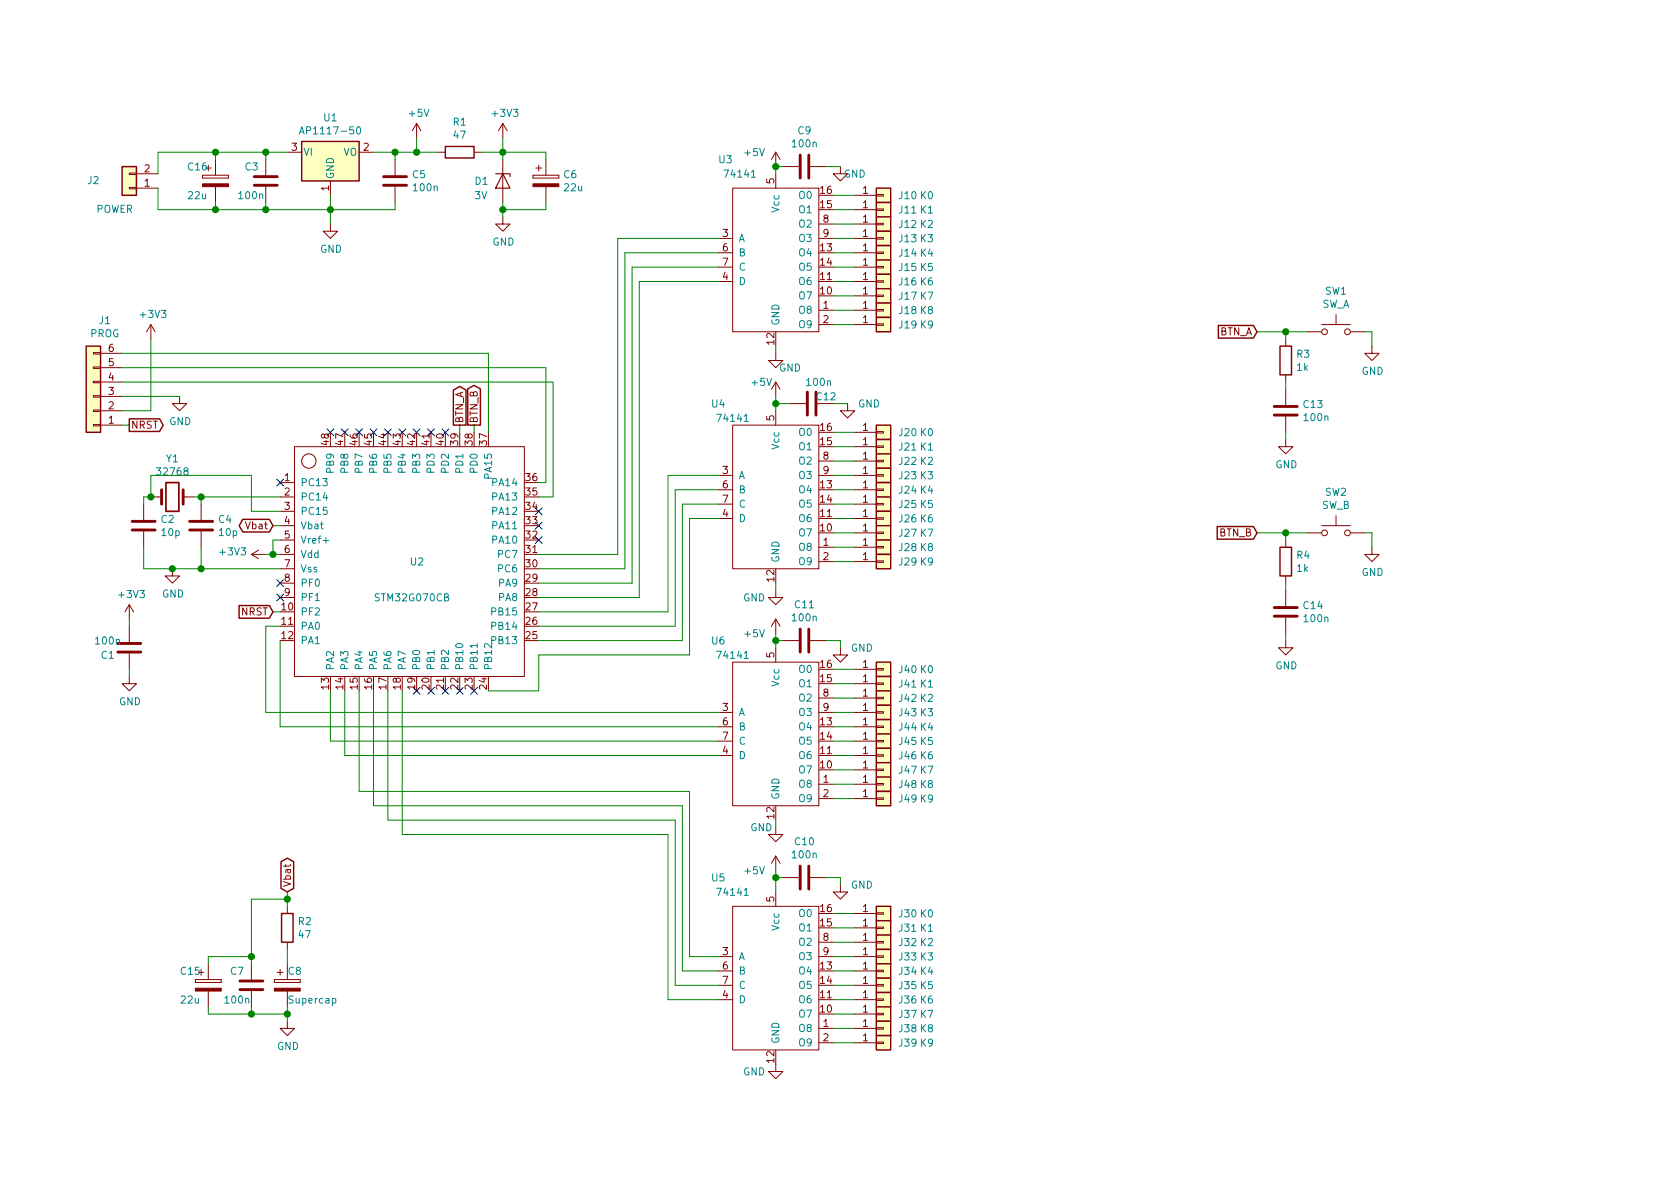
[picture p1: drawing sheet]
<svg xmlns="http://www.w3.org/2000/svg" width="297mm" height="210mm" viewBox="0 0 297 210" stroke-linecap="round" stroke-linejoin="round" font-family="sans-serif">
<g fill="none" stroke="#840000" stroke-width=".18">
<path d="M22.9 30.6h1.2v.3h-1.2zM22.9 33.1h1.2v.3h-1.2zM24.1 33.3h3.8M24.1 30.7h3.8M35.8 31v.5zM35.8 31.5h4.6zM35.8 31h4.6zM36.3 29.7h1M38.1 28.2v2.8M38.1 33v2.8M40.4 31v.5zM47 28.2v2.8"/>
<path d="M47 33v2.8M50.8 26.9h2.5M58.4 39.6v1.3h1.3l-1.3 1.3-1.3-1.3h1.3M58.4 32v2.5M63.5 26.9h2.5M69.8 28.2v2.8M69.8 33v2.8M73.7 21.8l-.8 1.3M73.7 21.8v2.6M73.7 21.8l.7 1.3M77.5 26.9h1.2M83.8 26.9h1.3"/>
<path d="M88.9 38.3v1.3h1.3l-1.3 1.3-1.3-1.3h1.3M88.9 21.8v2.6M88.9 28.2v7.6M88.9 21.8l-.8 1.3M88.9 21.8l.8 1.3M94.2 31v.5zM94.2 31.5h4.6zM94.2 31h4.6zM94.7 29.7h1.1M95.2 29.2v1M96.5 28.2v2.8M96.5 33v2.8"/>
<path d="M98.8 31v.5zM129.5 33.3h15.3v25.4h-15.3zM137.2 26.9v2.6M137.2 30.7v2.6M137.2 26.9l-.8 1.3M137.2 26.9l.7 1.3M138.4 29.5h2.8M143.3 29.5h2.7M144.8 39.6h2.5M148.6 29.5v1.2h1.3l-1.3 1.3-1.3-1.3h1.3M151.1 39.6h3.8M151.1 34.5h3.8"/>
<path d="M151.1 37.1h3.8M154.9 34.4h1.3v.3h-1.3zM154.9 37h1.3v.2h-1.3zM154.9 39.5h1.3v.2h-1.3zM26.7 57.4l-.8 1.3M26.7 57.4v2.5M26.7 57.4l.7 1.3M127 42.2h2.5M127 49.8h2.5M127 44.7h2.5M127 47.2h2.5M144.8 54.9h2.5"/>
<path d="M144.8 57.4h2.5M144.8 42.2h2.5M151.1 54.9h3.8M151.1 57.4h3.8M151.1 42.2h3.8M151.1 49.8h3.8M151.1 44.7h3.8M151.1 47.2h3.8M151.1 52.3h3.8M154.9 42h1.3v.3h-1.3zM154.9 44.6h1.3v.2h-1.3zM154.9 47.1h1.3v.3h-1.3z"/>
<path d="M154.9 49.7h1.3v.2h-1.3zM154.9 52.2h1.3v.2h-1.3zM154.9 54.7h1.3v.3h-1.3zM154.9 57.3h1.3v.2h-1.3zM227.3 59.9v1.3M231.1 58.7h2.6M233.7 57.4h5.1M236.2 55.6v1.8M238.8 58.7h2.5M16.5 62.4h1.3v.2h-1.3zM16.5 64.9h1.3v.2h-1.3zM16.5 67.4h1.3v.3h-1.3z"/>
<path d="M16.5 70h1.3v.2h-1.3zM16.5 72.5h1.3v.3h-1.3zM16.5 75.1h1.3v.2h-1.3zM17.8 75.2h3.8M17.8 72.6h3.8M17.8 70.1h3.8M17.8 67.6h3.8M17.8 65h3.8M17.8 62.5h3.8M31.7 70.1v1.3h1.3l-1.3 1.2-1.2-1.2h1.2M52.1 79h40.6v40.6h-40.6zM129.5 75.2h15.3v25.4h-15.3z"/>
<path d="M137.2 62.5v1.2h1.2l-1.2 1.3-1.3-1.3h1.3M137.2 67.6v2.5M137.2 72.6v2.6M137.2 67.6l-.8 1.2M137.2 67.6l.7 1.2M139.7 71.4h2.8M149.9 71.4v1.2h1.2l-1.2 1.3-1.3-1.3h1.3M151.1 76.4h3.8M151.1 79h3.8M154.9 76.3h1.3v.3h-1.3zM154.9 78.9h1.3v.2h-1.3zM227.3 77.7v1.3h1.3l-1.3 1.3-1.2-1.3h1.2"/>
<path d="M227.3 66.3v1.3M227.3 68.8v2.8M227.3 73.7v2.7M242.6 61.2v1.3h1.2l-1.2 1.2-1.3-1.2h1.3M25.4 89.1v2.8M25.4 94v2.8M26.7 87.9h1.9M32.4 87.9h1.9M35.6 89.1v2.8M35.6 94v2.8M44.4 98h2.6M44.4 98l1.3 .8"/>
<path d="M45.7 97.3l-1.3 .7M49.5 85.3h2.6M49.5 87.9h2.6M49.5 90.4h2.6M49.5 93h2.6M49.5 95.5h2.6M49.5 98h2.6M127 84.1h2.5M127 91.7h2.5M127 86.6h2.5M127 89.1h2.5M144.8 96.8h2.5"/>
<path d="M144.8 99.3h2.5M144.8 84.1h2.5M144.8 81.5h2.5M151.1 96.8h3.8M151.1 99.3h3.8M151.1 84.1h3.8M151.1 91.7h3.8M151.1 86.6h3.8M151.1 89.1h3.8M151.1 81.5h3.8M151.1 94.2h3.8M154.9 81.4h1.3v.3h-1.3z"/>
<path d="M154.9 83.9h1.3v.3h-1.3zM154.9 86.5h1.3v.2h-1.3zM154.9 89h1.3v.3h-1.3zM154.9 91.6h1.3v.2h-1.3zM154.9 94.1h1.3v.3h-1.3zM154.9 96.6h1.3v.3h-1.3zM154.9 99.2h1.3v.2h-1.3zM227.3 95.5v1.3M231.1 94.2h2.6M233.7 93h5.1M236.2 91.2v1.8M238.8 94.2h2.5"/>
<path d="M242.6 96.8v1.2h1.2l-1.2 1.3-1.3-1.3h1.3M22.9 119.6v1.3h1.2l-1.2 1.3-1.3-1.3h1.3M22.9 106.9v2.6M22.9 110.7v2.8M22.9 115.6v2.8M22.9 106.9l-.8 1.3M22.9 106.9l.7 1.3M30.5 100.6v1.2h1.2l-1.2 1.3-1.3-1.3h1.3M49.5 100.6h2.6M49.5 103.1h2.6M49.5 105.7h2.6M129.5 117.1h15.3v25.4h-15.3z"/>
<path d="M137.2 104.4v1.3h1.2l-1.2 1.2-1.3-1.2h1.3M137.2 109.5v2.5M137.2 114.5v2.6M137.2 109.5l-.8 1.2M137.2 109.5l.7 1.2M138.4 113.3h2.8M143.3 113.3h2.7M148.6 114.5v1.3h1.3l-1.3 1.3-1.3-1.3h1.3M151.1 118.4h3.8M154.9 118.2h1.3v.3h-1.3zM227.3 113.3v1.2h1.3l-1.3 1.3-1.2-1.3h1.2M227.3 101.8v1.3"/>
<path d="M227.3 104.4v2.8M227.3 109.2v2.8M127 126h2.5M127 133.6h2.5M127 128.5h2.5M127 131.1h2.5M144.8 138.7h2.5M144.8 126h2.5M144.8 123.4h2.5M151.1 138.7h3.8M151.1 126h3.8M151.1 133.6h3.8"/>
<path d="M151.1 128.5h3.8M151.1 131.1h3.8M151.1 123.4h3.8M151.1 120.9h3.8M151.1 136.1h3.8M154.9 120.8h1.3v.2h-1.3zM154.9 123.3h1.3v.3h-1.3zM154.9 125.9h1.3v.2h-1.3zM154.9 128.4h1.3v.2h-1.3zM154.9 130.9h1.3v.3h-1.3zM154.9 133.5h1.3v.2h-1.3zM154.9 136h1.3v.3h-1.3z"/>
<path d="M154.9 138.6h1.3v.2h-1.3zM137.2 146.3v1.3h1.2l-1.2 1.2-1.3-1.2h1.3M137.2 151.4v2.5M137.2 157.7v2.6M137.2 151.4l-.8 1.2M137.2 151.4l.7 1.2M138.4 155.2h2.8M143.3 155.2h2.7M144.8 141.2h2.5M148.6 156.5v1.2h1.3l-1.3 1.3-1.3-1.3h1.3M151.1 141.2h3.8M154.9 141.1h1.3v.2h-1.3z"/>
<path d="M34.5 173.2v.5zM34.5 173.7h4.6zM34.5 173.2h4.6zM35.1 172h1M36.8 170.4v2.8M36.8 175.3v2.7M39.1 173.2v.5zM44.4 170.4v2.8M44.4 175.3v2.7M48.5 173.2v.5zM48.5 173.7h4.6zM48.5 173.2h4.6z"/>
<path d="M49 172h1M49.5 171.4v1.1M50.8 160.3v1.2M50.8 166.6v1.3M50.8 170.4v2.8M50.8 175.3v2.7M53.1 173.2v.5zM127 169.2h2.5M127 176.8h2.5M127 171.7h2.5M127 174.2h2.5M129.5 160.3h15.3v25.4h-15.3z"/>
<path d="M144.8 169.2h2.5M144.8 166.6h2.5M151.1 169.2h3.8M151.1 176.8h3.8M151.1 171.7h3.8M151.1 174.2h3.8M151.1 166.6h3.8M151.1 161.5h3.8M151.1 164.1h3.8M151.1 179.3h3.8M154.9 161.4h1.3v.3h-1.3zM154.9 164h1.3v.2h-1.3z"/>
<path d="M154.9 166.5h1.3v.2h-1.3zM154.9 169h1.3v.3h-1.3zM154.9 171.6h1.3v.2h-1.3zM154.9 174.1h1.3v.3h-1.3zM154.9 176.7h1.3v.2h-1.3zM154.9 179.2h1.3v.2h-1.3zM50.8 180.6v1.3h1.3l-1.3 1.2-1.3-1.2h1.3M137.2 188.2v1.3h1.2l-1.2 1.2-1.3-1.2h1.3M144.8 181.9h2.5M144.8 184.4h2.5M151.1 181.9h3.8M151.1 184.4h3.8"/>
<path d="M154.9 181.7h1.3v.3h-1.3zM154.9 184.3h1.3v.2h-1.3z"/>
<circle cx="234.2" cy="58.7" r=".51"/>
<circle cx="238.3" cy="58.7" r=".51"/>
<circle cx="54.6" cy="81.5" r="1.27"/>
<circle cx="234.2" cy="94.2" r=".51"/>
<circle cx="238.3" cy="94.2" r=".51"/>
</g>
<path d="M52.9 23.7l.5-1.3 .4 1.3M53.1 23.3h.6M63.1 22.5l.2-.1a.69 .69 0 0 1 .5 .7 .69 .69 0 0 1-.5 .6l-.2-.1-.1-.4zM132.8 31.3h.8M131.6 74.5h.7M57.1 95.6h1M84.4 113.8v.7M131.6 116.4h.7M131.6 158.3h.7M58.8 176.6l.3-.1 .3 .3-.1 .5h-.5" fill="none" stroke="#008484" stroke-width=".18"/>
<g fill="none" stroke="#840000" stroke-width=".51">
<path d="M45 32.8h4M45 31.2h4M67.8 32.8h4.1M67.8 31.2h4.1M141.5 27.4v4.1M143 27.4v4.1M142.7 69.3v4.1M144.3 69.3v4.1M225.3 73.4h4.1M225.3 71.9h4.1M23.4 93.7h4M23.4 92.2h4"/>
<path d="M28.6 86.6v2.5M32.4 86.6v2.5M33.5 93.7h4.1M33.5 92.2h4.1M20.8 115.3h4.1M20.8 113.8h4.1M141.5 111.2v4.1M143 111.2v4.1M225.3 109h4.1M225.3 107.4h4.1M141.5 153.2v4M143 153.2v4"/>
<path d="M42.4 175h4.1M42.4 173.5h4.1"/>
</g>
<g fill="none" stroke="#008400" stroke-width=".18">
<path d="M27.9 33.3v3.8h41.9v-1.3M38.1 26.9v1.3M38.1 35.8v1.3M47 26.9v1.3M47 35.8v1.3M50.8 26.9h-22.9v3.8M58.4 34.5v5.1M66 26.9h11.5M69.8 26.9v1.3M73.7 24.4v2.5M85.1 26.9h11.4v1.3M88.9 24.4v3.8"/>
<path d="M88.9 35.8v2.5M96.5 35.8v1.3h-7.6M138.4 29.5h-1.2v1.2M146 29.5h2.6M147.3 34.5h3.8M147.3 37.1h3.8M147.3 39.6h3.8M26.7 59.9v12.7h-5.1M127 42.2h-17.8v55.8h-14M127 44.7h-16.5v55.9h-15.3M127 47.2h-15.2v55.9h-16.6M127 49.8h-14v55.9h-17.8"/>
<path d="M147.3 42.2h3.8M147.3 44.7h3.8M147.3 47.2h3.8M147.3 49.8h3.8M147.3 52.3h3.8M147.3 54.9h3.8M147.3 57.4h3.8M222.2 58.7h8.9M227.3 58.7v1.2M241.3 58.7h1.3v2.5M21.6 65h74.9v20.3h-1.3M21.6 67.6h76.2v20.3h-2.6"/>
<path d="M21.6 70.1h10.1M21.6 75.2h1.3M21.6 62.5h64.8v13.9M81.3 75.2v1.2M83.8 75.2v1.2M137.2 61.2v1.3M137.2 70.1v2.5M137.2 71.4h2.5M147.3 76.4h3.8M147.3 79h3.8M147.3 71.4h2.6M227.3 67.6v1.2"/>
<path d="M227.3 76.4v1.3M25.4 89.1v-1.2h1.3v-3.8h17.7v6.3h5.1M25.4 96.8v3.8h24.1M34.3 87.9h15.2M35.6 87.9v1.2M35.6 96.8v3.8M47 98h2.5M48.3 93h1.2M49.5 95.5h-1.2v2.5M127 84.1h-8.9v24.1h-22.9M127 86.6h-7.6v24.1h-24.2M127 89.1h-6.4v24.2h-25.4"/>
<path d="M127 91.7h-5.1v24.1h-26.7v6.4h-8.8M147.3 81.5h3.8M147.3 84.1h3.8M147.3 86.6h3.8M147.3 89.1h3.8M147.3 91.7h3.8M147.3 94.2h3.8M147.3 96.8h3.8M147.3 99.3h3.8M222.2 94.2h8.9M227.3 94.2v1.3M241.3 94.2h1.3v2.6"/>
<path d="M22.9 109.5v1.2M22.9 118.4v1.2M48.3 108.2h1.2M49.5 110.7h-2.5v15.3h80M49.5 113.3v15.2h77.5M137.2 103.1v1.3M137.2 112v2.5M137.2 113.3h1.2M146 113.3h2.6v1.2M147.3 118.4h3.8M227.3 103.1v1.3M227.3 112v1.3"/>
<path d="M58.4 122.2v8.9h68.6M61 122.2v11.4h66M63.5 122.2v17.7h58.4v29.3h5.1M66 122.2v20.3h54.6v29.2h6.4M68.6 122.2v22.8h50.8v29.2h7.6M71.1 122.2v25.4h47v29.2h8.9M147.3 120.9h3.8M147.3 123.4h3.8M147.3 126h3.8M147.3 128.5h3.8M147.3 131.1h3.8M147.3 133.6h3.8"/>
<path d="M147.3 136.1h3.8M147.3 138.7h3.8M50.8 157.7v2.6M50.8 159h-6.4v11.4M137.2 145v1.3M137.2 153.9v3.8M137.2 155.2h1.2M146 155.2h2.6v1.3M147.3 141.2h3.8M36.8 178v1.3h14M44.4 169.2h-7.6v1.2M44.4 178v1.3"/>
<path d="M50.8 167.9v2.5M50.8 178v2.6M147.3 161.5h3.8M147.3 164.1h3.8M147.3 166.6h3.8M147.3 169.2h3.8M147.3 171.7h3.8M147.3 174.2h3.8M147.3 176.8h3.8M147.3 179.3h3.8M147.3 181.9h3.8M147.3 184.4h3.8"/>
</g>
<g fill="none" stroke="#840000" stroke-width=".25">
<path d="M21.6 29.5h2.5v5h-2.5zM53.3 25h10.2v7h-10.2zM78.7 25.9h5.1v2h-5.1zM154.9 33.3h2.6v2.5h-2.6zM154.9 35.8h2.6v2.5h-2.6zM154.9 38.3h2.6v2.6h-2.6zM154.9 40.9h2.6v2.5h-2.6zM154.9 43.4h2.6v2.6h-2.6zM154.9 46h2.6v2.5h-2.6zM154.9 48.5h2.6v2.5h-2.6zM154.9 51h2.6v2.6h-2.6zM154.9 53.6h2.6v2.5h-2.6z"/>
<path d="M154.9 56.1h2.6v2.6h-2.6zM215.4 57.6h6.2l.6 1.1-.6 1.1h-6.2zM15.2 61.2h2.6v15.2h-2.6zM22.9 74.1h5.3l.7 1.1-.7 1.1h-5.3zM80.2 69l1.1-.7 1.1 .7v6.2h-2.2zM82.7 68.8l1.1-.7 1.1 .7v6.4h-2.2zM154.9 75.2h2.6v2.5h-2.6zM154.9 77.7h2.6v2.6h-2.6zM226.3 61.2h2v5.1h-2zM42.9 91.8h4.7l.7 1.2-.7 1.1h-4.7l-.6-1.1zM154.9 80.3h2.6v2.5h-2.6zM154.9 82.8h2.6v2.5h-2.6z"/>
<path d="M154.9 85.3h2.6v2.6h-2.6zM154.9 87.9h2.6v2.5h-2.6zM154.9 90.4h2.6v2.6h-2.6zM154.9 93h2.6v2.5h-2.6zM154.9 95.5h2.6v2.5h-2.6zM154.9 98h2.6v2.6h-2.6zM215.2 93.1h6.4l.6 1.1-.6 1.1h-6.4zM226.3 96.8h2v5h-2zM42.3 107.1h5.3l.7 1.1-.7 1.1h-5.3zM154.9 117.1h2.6v2.5h-2.6zM154.9 119.6h2.6v2.6h-2.6zM154.9 122.2h2.6v2.5h-2.6z"/>
<path d="M154.9 124.7h2.6v2.5h-2.6zM154.9 127.2h2.6v2.6h-2.6zM154.9 129.8h2.6v2.5h-2.6zM154.9 132.3h2.6v2.6h-2.6zM154.9 134.9h2.6v2.5h-2.6zM154.9 137.4h2.6v2.5h-2.6zM154.9 139.9h2.6v2.6h-2.6zM49.7 152.4l1.1-.6 1.1 .6v4.7l-1.1 .6-1.1-.6zM49.8 161.5h2v5.1h-2zM154.9 160.3h2.6v2.5h-2.6zM154.9 162.8h2.6v2.5h-2.6zM154.9 165.3h2.6v2.6h-2.6z"/>
<path d="M154.9 167.9h2.6v2.5h-2.6zM154.9 170.4h2.6v2.6h-2.6zM154.9 173h2.6v2.5h-2.6zM154.9 175.5h2.6v2.5h-2.6zM154.9 178h2.6v2.6h-2.6zM154.9 180.6h2.6v2.5h-2.6zM154.9 183.1h2.6v2.6h-2.6z"/>
</g>
<g fill="#ffffc2" stroke="#ffffc2" stroke-width=".18">
<path d="M53.3 25h10.2v7h-10.2z"/>
<path d="M15.2 61.2h2.6v15.2h-2.6z"/>
<path d="M21.6 29.5h2.5v5h-2.5z"/>
<path d="M154.9 33.3h2.6v2.5h-2.6z"/>
<path d="M154.9 35.8h2.6v2.5h-2.6z"/>
<path d="M154.9 38.3h2.6v2.6h-2.6z"/>
<path d="M154.9 40.9h2.6v2.5h-2.6z"/>
<path d="M154.9 43.4h2.6v2.6h-2.6z"/>
<path d="M154.9 46h2.6v2.5h-2.6z"/>
<path d="M154.9 48.5h2.6v2.5h-2.6z"/>
<path d="M154.9 51h2.6v2.6h-2.6z"/>
<path d="M154.9 53.6h2.6v2.5h-2.6z"/>
<path d="M154.9 56.1h2.6v2.6h-2.6z"/>
<path d="M154.9 75.2h2.6v2.5h-2.6z"/>
<path d="M154.9 77.7h2.6v2.6h-2.6z"/>
<path d="M154.9 80.3h2.6v2.5h-2.6z"/>
<path d="M154.9 82.8h2.6v2.5h-2.6z"/>
<path d="M154.9 85.3h2.6v2.6h-2.6z"/>
<path d="M154.9 87.9h2.6v2.5h-2.6z"/>
<path d="M154.9 90.4h2.6v2.6h-2.6z"/>
<path d="M154.9 93h2.6v2.5h-2.6z"/>
<path d="M154.9 95.5h2.6v2.5h-2.6z"/>
<path d="M154.9 98h2.6v2.6h-2.6z"/>
<path d="M154.9 160.3h2.6v2.5h-2.6z"/>
<path d="M154.9 162.8h2.6v2.5h-2.6z"/>
<path d="M154.9 165.3h2.6v2.6h-2.6z"/>
<path d="M154.9 167.9h2.6v2.5h-2.6z"/>
<path d="M154.9 170.4h2.6v2.6h-2.6z"/>
<path d="M154.9 173h2.6v2.5h-2.6z"/>
<path d="M154.9 175.5h2.6v2.5h-2.6z"/>
<path d="M154.9 178h2.6v2.6h-2.6z"/>
<path d="M154.9 180.6h2.6v2.5h-2.6z"/>
<path d="M154.9 183.1h2.6v2.6h-2.6z"/>
<path d="M154.9 117.1h2.6v2.5h-2.6z"/>
<path d="M154.9 119.6h2.6v2.6h-2.6z"/>
<path d="M154.9 122.2h2.6v2.5h-2.6z"/>
<path d="M154.9 124.7h2.6v2.5h-2.6z"/>
<path d="M154.9 127.2h2.6v2.6h-2.6z"/>
<path d="M154.9 129.8h2.6v2.5h-2.6z"/>
<path d="M154.9 132.3h2.6v2.6h-2.6z"/>
<path d="M154.9 134.9h2.6v2.5h-2.6z"/>
<path d="M154.9 137.4h2.6v2.5h-2.6z"/>
<path d="M154.9 139.9h2.6v2.6h-2.6z"/>
</g>
<path d="M87.6 30.7h2.6v.5M88.9 30.7l1.3 2.6h-2.6z" fill="none" stroke="#840000" stroke-width=".2"/>
<g fill="#840000" stroke="#840000" stroke-width=".18">
<path d="M48.5 174.7h4.6v.6h-4.6z"/>
<path d="M94.2 32.5h4.6v.5h-4.6z"/>
<path d="M34.5 174.7h4.6v.6h-4.6z"/>
<path d="M35.8 32.5h4.6v.5h-4.6z"/>
</g>
<g fill="#008400" stroke="#008400" stroke-width=".25">
<circle cx="137.2" cy="71.4" r=".51"/>
<circle cx="137.2" cy="113.3" r=".51"/>
<circle cx="69.9" cy="26.9" r=".51"/>
<circle cx="73.7" cy="26.9" r=".51"/>
<circle cx="88.9" cy="26.9" r=".51"/>
<circle cx="88.9" cy="37.1" r=".51"/>
<circle cx="48.3" cy="98" r=".51"/>
<circle cx="35.6" cy="87.9" r=".51"/>
<circle cx="26.7" cy="87.9" r=".51"/>
<circle cx="35.6" cy="100.6" r=".51"/>
<circle cx="30.5" cy="100.6" r=".51"/>
<circle cx="50.8" cy="179.3" r=".51"/>
<circle cx="227.3" cy="58.7" r=".51"/>
<circle cx="227.3" cy="94.2" r=".51"/>
<circle cx="44.5" cy="179.3" r=".51"/>
<circle cx="58.4" cy="37.1" r=".51"/>
<circle cx="47" cy="37.1" r=".51"/>
<circle cx="47" cy="26.9" r=".51"/>
<circle cx="38.1" cy="26.9" r=".51"/>
<circle cx="38.1" cy="37.1" r=".51"/>
<circle cx="50.8" cy="159" r=".51"/>
<circle cx="44.5" cy="169.2" r=".51"/>
<circle cx="137.2" cy="155.2" r=".51"/>
<circle cx="137.2" cy="29.5" r=".51"/>
</g>
<path d="M29.3 85.3h2.3v5.1h-2.3z" fill="none" stroke="#840000" stroke-width=".3"/>
<g fill="none" stroke="#000084" stroke-width=".18">
<path d="M57.8 75.8l1.2 1.3M59 75.8l-1.2 1.3M60.4 75.8l1.2 1.3M61.6 75.8l-1.2 1.3M62.9 75.8l1.2 1.3M64.1 75.8l-1.2 1.3M65.4 75.8l1.2 1.3M66.6 75.8l-1.2 1.3M68 75.8l1.2 1.3M69.2 75.8l-1.2 1.3M70.5 75.8l1.2 1.3M71.7 75.8l-1.2 1.3"/>
<path d="M73.1 75.8l1.2 1.3M74.3 75.8l-1.2 1.3M75.6 75.8l1.2 1.3M76.8 75.8l-1.2 1.3M78.1 75.8l1.2 1.3M79.3 75.8l-1.2 1.3M48.9 84.7l1.2 1.2M50.1 84.7l-1.2 1.2M94.6 89.8l1.3 1.2M94.6 92.3l1.3 1.3M94.6 94.9l1.3 1.2M95.9 89.8l-1.3 1.2"/>
<path d="M95.9 92.3l-1.3 1.3M95.9 94.9l-1.3 1.2M48.9 105l1.2 1.3M48.9 102.5l1.2 1.2M50.1 102.5l-1.2 1.2M50.1 105l-1.2 1.3M73.1 121.6l1.2 1.2M74.3 121.6l-1.2 1.2M75.6 121.6l1.2 1.2M76.8 121.6l-1.2 1.2M78.1 121.6l1.2 1.2M79.3 121.6l-1.2 1.2"/>
<path d="M80.7 121.6l1.2 1.2M81.9 121.6l-1.2 1.2M83.2 121.6l1.2 1.2M84.4 121.6l-1.2 1.2"/>
</g>
<g font-size="1.8" fill="#008484">
<text x="53.9" y="23.8">AP1117-50</text>
<text x="57.3" y="21.5">U1</text>
<text x="72.4" y="20.7">+5V</text>
<text x="80.2" y="22.2">R1</text>
<text x="87.2" y="20.7">+3V3</text>
<text x="141.1" y="23.7">C9</text>
<text x="53.6" y="27.6">VI</text>
<text x="60.7" y="27.6">VO</text>
<text x="80.3" y="24.5">47</text>
<text x="127.2" y="28.9">U3</text>
<text x="131.7" y="27.6">+5V</text>
<text x="140.2" y="26.1">100n</text>
<text x="15.5" y="32.6">J2</text>
<text x="33.3" y="30.1">C16</text>
<text x="33.4" y="35.2">22u</text>
<text x="42.4" y="35.2">100n</text>
<text x="43.4" y="30.1">C3</text>
<text x="59.1" y="31.7" transform="rotate(-90 59.1 31.7)">GND</text>
<text x="73" y="31.5">C5</text>
<text x="73.2" y="33.8">100n</text>
<text x="84" y="35.2">3V</text>
<text x="84" y="32.7">D1</text>
<text x="99.7" y="31.5">C6</text>
<text x="99.8" y="33.8">22u</text>
<text x="128.3" y="31.4">74141</text>
<text x="141.4" y="35.2">O0</text>
<text x="149.2" y="31.4">GND</text>
<text x="159" y="35.2">J10 K0</text>
<text x="17" y="37.6">POWER</text>
<text x="137.8" y="37.4" transform="rotate(-90 137.8 37.4)">Vcc</text>
<text x="141.4" y="37.7">O1</text>
<text x="141.4" y="40.3">O2</text>
<text x="159" y="37.8">J11 K1</text>
<text x="159" y="40.3">J12 K2</text>
<text x="56.6" y="44.7">GND</text>
<text x="87.1" y="43.4">GND</text>
<text x="130.6" y="42.8">A</text>
<text x="130.6" y="45.3">B</text>
<text x="130.6" y="47.9">C</text>
<text x="141.4" y="45.3">O4</text>
<text x="141.4" y="47.9">O5</text>
<text x="141.4" y="42.8">O3</text>
<text x="159" y="42.8">J13 K3</text>
<text x="159" y="45.4">J14 K4</text>
<text x="159" y="47.9">J15 K5</text>
<text x="130.6" y="50.4">D</text>
<text x="141.4" y="53">O7</text>
<text x="141.4" y="50.4">O6</text>
<text x="159" y="50.5">J16 K6</text>
<text x="159" y="53">J17 K7</text>
<text x="234.3" y="52.1">SW1</text>
<text x="16" y="59.6">PROG</text>
<text x="17.6" y="57.3">J1</text>
<text x="25" y="56.2">+3V3</text>
<text x="137.8" y="57.7" transform="rotate(-90 137.8 57.7)">GND</text>
<text x="141.4" y="55.5">O8</text>
<text x="141.4" y="58">O9</text>
<text x="159" y="55.5">J18 K8</text>
<text x="159" y="58.1">J19 K9</text>
<text x="233.7" y="54.4">SW_A</text>
<text x="137.7" y="65.7">GND</text>
<text x="229.3" y="63.3">R3</text>
<text x="229.3" y="65.6">1k</text>
<text x="133" y="68.2">+5V</text>
<text x="142.8" y="68.2">100n</text>
<text x="144.4" y="70.8">C12</text>
<text x="240.7" y="66.3">GND</text>
<text x="29.9" y="75.2">GND</text>
<text x="125.9" y="72.1">U4</text>
<text x="127.1" y="74.6">74141</text>
<text x="141.4" y="77.1">O0</text>
<text x="151.7" y="72.1">GND</text>
<text x="159" y="77.1">J20 K0</text>
<text x="230.5" y="72.2">C13</text>
<text x="230.7" y="74.5">100n</text>
<text x="29.4" y="81.8">Y1</text>
<text x="59.1" y="83.4" transform="rotate(-90 59.1 83.4)">PB9</text>
<text x="61.6" y="83.4" transform="rotate(-90 61.6 83.4)">PB8</text>
<text x="64.1" y="83.4" transform="rotate(-90 64.1 83.4)">PB7</text>
<text x="66.7" y="83.4" transform="rotate(-90 66.7 83.4)">PB6</text>
<text x="69.2" y="83.4" transform="rotate(-90 69.2 83.4)">PB5</text>
<text x="71.8" y="83.4" transform="rotate(-90 71.8 83.4)">PB4</text>
<text x="74.3" y="83.4" transform="rotate(-90 74.3 83.4)">PB3</text>
<text x="76.8" y="83.4" transform="rotate(-90 76.8 83.4)">PD3</text>
<text x="79.4" y="83.4" transform="rotate(-90 79.4 83.4)">PD2</text>
<text x="81.9" y="83.4" transform="rotate(-90 81.9 83.4)">PD1</text>
<text x="84.5" y="83.4" transform="rotate(-90 84.5 83.4)">PD0</text>
<text x="137.8" y="79.3" transform="rotate(-90 137.8 79.3)">Vcc</text>
<text x="141.4" y="79.6">O1</text>
<text x="141.4" y="82.2">O2</text>
<text x="159" y="79.7">J21 K1</text>
<text x="159" y="82.2">J22 K2</text>
<text x="225.5" y="82.8">GND</text>
<text x="28" y="84.1">32768</text>
<text x="53.1" y="86">PC13</text>
<text x="53.1" y="88.5">PC14</text>
<text x="87" y="84.4" transform="rotate(-90 87 84.4)">PA15</text>
<text x="87.3" y="88.5">PA13</text>
<text x="87.3" y="86">PA14</text>
<text x="130.6" y="84.7">A</text>
<text x="130.6" y="87.2">B</text>
<text x="130.6" y="89.8">C</text>
<text x="141.4" y="87.2">O4</text>
<text x="141.4" y="89.8">O5</text>
<text x="141.4" y="84.7">O3</text>
<text x="159" y="84.8">J23 K3</text>
<text x="159" y="87.3">J24 K4</text>
<text x="159" y="89.8">J25 K5</text>
<text x="233.7" y="90">SW_B</text>
<text x="234.3" y="87.7">SW2</text>
<text x="28.5" y="92.5">C2</text>
<text x="28.7" y="94.8">10p</text>
<text x="38.7" y="92.5">C4</text>
<text x="38.8" y="94.8">10p</text>
<text x="53.1" y="91.1">PC15</text>
<text x="53.1" y="93.6">Vbat</text>
<text x="87.3" y="93.6">PA11</text>
<text x="87.3" y="91.1">PA12</text>
<text x="130.6" y="92.3">D</text>
<text x="141.4" y="94.9">O7</text>
<text x="141.4" y="92.3">O6</text>
<text x="159" y="92.4">J26 K6</text>
<text x="159" y="94.9">J27 K7</text>
<text x="39" y="98.2">+3V3</text>
<text x="53.1" y="96.1">Vref+</text>
<text x="53.1" y="98.7">Vdd</text>
<text x="53.1" y="101.2">Vss</text>
<text x="72.6" y="100">U2</text>
<text x="87.3" y="96.1">PA10</text>
<text x="88.3" y="101.2">PC6</text>
<text x="88.3" y="98.7">PC7</text>
<text x="137.8" y="99.6" transform="rotate(-90 137.8 99.6)">GND</text>
<text x="141.4" y="97.4">O8</text>
<text x="141.4" y="99.9">O9</text>
<text x="159" y="97.5">J28 K8</text>
<text x="159" y="100">J29 K9</text>
<text x="229.3" y="98.8">R4</text>
<text x="229.3" y="101.1">1k</text>
<text x="240.7" y="101.8">GND</text>
<text x="21.2" y="105.8">+3V3</text>
<text x="28.7" y="105.7">GND</text>
<text x="53.1" y="103.8">PF0</text>
<text x="53.1" y="106.3">PF1</text>
<text x="66.6" y="106.3">STM32G070CB</text>
<text x="88.3" y="106.3">PA8</text>
<text x="88.3" y="103.8">PA9</text>
<text x="131.4" y="106.3">GND</text>
<text x="140.6" y="107.6">C11</text>
<text x="230.5" y="107.7">C14</text>
<text x="17" y="114">100n</text>
<text x="53.1" y="108.8">PF2</text>
<text x="53.1" y="111.4">PA0</text>
<text x="53.1" y="113.9">PA1</text>
<text x="87.3" y="113.9">PB13</text>
<text x="87.3" y="111.4">PB14</text>
<text x="87.3" y="108.8">PB15</text>
<text x="125.9" y="114">U6</text>
<text x="131.7" y="112.7">+5V</text>
<text x="140.2" y="109.9">100n</text>
<text x="230.7" y="110">100n</text>
<text x="17.9" y="116.5">C1</text>
<text x="59.1" y="118.6" transform="rotate(-90 59.1 118.6)">PA2</text>
<text x="61.6" y="118.6" transform="rotate(-90 61.6 118.6)">PA3</text>
<text x="64.1" y="118.6" transform="rotate(-90 64.1 118.6)">PA4</text>
<text x="66.7" y="118.6" transform="rotate(-90 66.7 118.6)">PA5</text>
<text x="69.2" y="118.6" transform="rotate(-90 69.2 118.6)">PA6</text>
<text x="71.8" y="118.6" transform="rotate(-90 71.8 118.6)">PA7</text>
<text x="74.3" y="118.6" transform="rotate(-90 74.3 118.6)">PB0</text>
<text x="76.8" y="118.6" transform="rotate(-90 76.8 118.6)">PB1</text>
<text x="79.4" y="118.6" transform="rotate(-90 79.4 118.6)">PB2</text>
<text x="81.9" y="118.6" transform="rotate(-90 81.9 118.6)">PB10</text>
<text x="84.5" y="118.6" transform="rotate(-90 84.5 118.6)">PB11</text>
<text x="87" y="118.6" transform="rotate(-90 87 118.6)">PB12</text>
<text x="127.1" y="116.5">74141</text>
<text x="141.4" y="119">O0</text>
<text x="150.4" y="115.2">GND</text>
<text x="159" y="119">J40 K0</text>
<text x="225.5" y="118.4">GND</text>
<text x="21" y="124.7">GND</text>
<text x="137.8" y="121.3" transform="rotate(-90 137.8 121.3)">Vcc</text>
<text x="141.4" y="121.5">O1</text>
<text x="141.4" y="124.1">O2</text>
<text x="159" y="121.6">J41 K1</text>
<text x="159" y="124.1">J42 K2</text>
<text x="130.6" y="126.6">A</text>
<text x="130.6" y="129.2">B</text>
<text x="130.6" y="131.7">C</text>
<text x="141.4" y="129.2">O4</text>
<text x="141.4" y="131.7">O5</text>
<text x="141.4" y="126.6">O3</text>
<text x="159" y="126.7">J43 K3</text>
<text x="159" y="129.2">J44 K4</text>
<text x="159" y="131.7">J45 K5</text>
<text x="130.6" y="134.2">D</text>
<text x="141.4" y="136.8">O7</text>
<text x="141.4" y="134.2">O6</text>
<text x="159" y="134.3">J46 K6</text>
<text x="159" y="136.8">J47 K7</text>
<text x="137.8" y="141.5" transform="rotate(-90 137.8 141.5)">GND</text>
<text x="141.4" y="139.3">O8</text>
<text x="141.4" y="141.9">O9</text>
<text x="159" y="139.4">J48 K8</text>
<text x="159" y="141.9">J49 K9</text>
<text x="132.7" y="147">GND</text>
<text x="140.6" y="149.5">C10</text>
<text x="125.9" y="155.9">U5</text>
<text x="131.7" y="154.6">+5V</text>
<text x="140.2" y="151.8">100n</text>
<text x="127.1" y="158.4">74141</text>
<text x="150.4" y="157.1">GND</text>
<text x="52.8" y="163.6">R2</text>
<text x="52.9" y="165.9">47</text>
<text x="137.8" y="164.4" transform="rotate(-90 137.8 164.4)">Vcc</text>
<text x="141.4" y="164.7">O1</text>
<text x="141.4" y="162.2">O0</text>
<text x="141.4" y="167.3">O2</text>
<text x="159" y="162.2">J30 K0</text>
<text x="159" y="164.8">J31 K1</text>
<text x="159" y="167.3">J32 K2</text>
<text x="32" y="172.4">C15</text>
<text x="40.8" y="172.4">C7</text>
<text x="51" y="172.4">C8</text>
<text x="130.6" y="169.8">A</text>
<text x="130.6" y="172.3">B</text>
<text x="141.4" y="172.3">O4</text>
<text x="141.4" y="169.8">O3</text>
<text x="159" y="169.8">J33 K3</text>
<text x="159" y="172.4">J34 K4</text>
<text x="32.1" y="177.5">22u</text>
<text x="39.9" y="177.5">100n</text>
<text x="51.2" y="177.5">Supercap</text>
<text x="130.6" y="177.4">D</text>
<text x="130.6" y="174.9">C</text>
<text x="141.4" y="180">O7</text>
<text x="141.4" y="177.4">O6</text>
<text x="141.4" y="174.9">O5</text>
<text x="159" y="174.9">J35 K5</text>
<text x="159" y="177.5">J36 K6</text>
<text x="49" y="185.7">GND</text>
<text x="137.8" y="184.7" transform="rotate(-90 137.8 184.7)">GND</text>
<text x="141.4" y="182.5">O8</text>
<text x="141.4" y="185">O9</text>
<text x="159" y="180">J37 K7</text>
<text x="159" y="182.5">J38 K8</text>
<text x="159" y="185.1">J39 K9</text>
<text x="131.4" y="190.2">GND</text>
</g>
<g font-size="1.8" fill="#840000">
<text x="51.6" y="26.7">3</text>
<text x="64.3" y="26.7">2</text>
<text x="25.6" y="33">1</text>
<text x="25.6" y="30.5">2</text>
<text x="58.2" y="33.8" transform="rotate(-90 58.2 33.8)">1</text>
<text x="136.9" y="32.5" transform="rotate(-90 136.9 32.5)">5</text>
<text x="145.1" y="34.3">16</text>
<text x="152.6" y="34.3">1</text>
<text x="127.8" y="41.9">3</text>
<text x="145.1" y="36.8">15</text>
<text x="145.6" y="39.4">8</text>
<text x="145.6" y="41.9">9</text>
<text x="152.6" y="36.8">1</text>
<text x="152.6" y="39.4">1</text>
<text x="152.6" y="41.9">1</text>
<text x="127.8" y="44.4">6</text>
<text x="127.8" y="47">7</text>
<text x="145.1" y="44.4">13</text>
<text x="145.1" y="47">14</text>
<text x="152.6" y="44.4">1</text>
<text x="152.6" y="47">1</text>
<text x="127.8" y="49.5">4</text>
<text x="145.1" y="52.1">10</text>
<text x="145.1" y="49.5">11</text>
<text x="152.6" y="49.5">1</text>
<text x="152.6" y="52.1">1</text>
<text x="145.6" y="54.6">1</text>
<text x="145.6" y="57.1">2</text>
<text x="152.6" y="54.6">1</text>
<text x="152.6" y="57.1">1</text>
<text x="215.6" y="59.3">BTN_A</text>
<text x="19.2" y="64.8">5</text>
<text x="19.2" y="62.2">6</text>
<text x="136.9" y="60.9" transform="rotate(-90 136.9 60.9)">12</text>
<text x="19.2" y="69.8">3</text>
<text x="19.2" y="67.3">4</text>
<text x="19.2" y="74.9">1</text>
<text x="19.2" y="72.4">2</text>
<text x="23.1" y="75.8">NRST</text>
<text x="81.9" y="74.9" transform="rotate(-90 81.9 74.9)">BTN_A</text>
<text x="84.5" y="74.9" transform="rotate(-90 84.5 74.9)">BTN_B</text>
<text x="136.9" y="74.4" transform="rotate(-90 136.9 74.4)">5</text>
<text x="145.1" y="76.2">16</text>
<text x="152.6" y="76.2">1</text>
<text x="58.2" y="78.7" transform="rotate(-90 58.2 78.7)">48</text>
<text x="60.7" y="78.7" transform="rotate(-90 60.7 78.7)">47</text>
<text x="63.2" y="78.7" transform="rotate(-90 63.2 78.7)">46</text>
<text x="65.8" y="78.7" transform="rotate(-90 65.8 78.7)">45</text>
<text x="68.3" y="78.7" transform="rotate(-90 68.3 78.7)">44</text>
<text x="70.9" y="78.7" transform="rotate(-90 70.9 78.7)">43</text>
<text x="73.4" y="78.7" transform="rotate(-90 73.4 78.7)">42</text>
<text x="75.9" y="78.7" transform="rotate(-90 75.9 78.7)">41</text>
<text x="78.5" y="78.7" transform="rotate(-90 78.5 78.7)">40</text>
<text x="81" y="78.7" transform="rotate(-90 81 78.7)">39</text>
<text x="83.6" y="78.7" transform="rotate(-90 83.6 78.7)">38</text>
<text x="86.1" y="78.7" transform="rotate(-90 86.1 78.7)">37</text>
<text x="127.8" y="83.8">3</text>
<text x="145.1" y="78.7">15</text>
<text x="145.6" y="81.3">8</text>
<text x="145.6" y="83.8">9</text>
<text x="152.6" y="78.7">1</text>
<text x="152.6" y="81.3">1</text>
<text x="152.6" y="83.8">1</text>
<text x="50.3" y="85.1">1</text>
<text x="50.3" y="87.6">2</text>
<text x="93" y="87.6">35</text>
<text x="93" y="85.1">36</text>
<text x="127.8" y="86.4">6</text>
<text x="127.8" y="88.9">7</text>
<text x="145.1" y="86.4">13</text>
<text x="145.1" y="88.9">14</text>
<text x="152.6" y="86.4">1</text>
<text x="152.6" y="88.9">1</text>
<text x="43.6" y="93.6">Vbat</text>
<text x="50.3" y="90.2">3</text>
<text x="50.3" y="92.7">4</text>
<text x="50.3" y="95.2">5</text>
<text x="93" y="95.2">32</text>
<text x="93" y="92.7">33</text>
<text x="93" y="90.2">34</text>
<text x="127.8" y="91.4">4</text>
<text x="145.1" y="94">10</text>
<text x="145.1" y="91.4">11</text>
<text x="152.6" y="91.4">1</text>
<text x="152.6" y="94">1</text>
<text x="215.6" y="94.9">BTN_B</text>
<text x="50.3" y="97.8">6</text>
<text x="50.3" y="100.3">7</text>
<text x="93" y="100.3">30</text>
<text x="93" y="97.8">31</text>
<text x="145.6" y="96.5">1</text>
<text x="145.6" y="99.1">2</text>
<text x="152.6" y="96.5">1</text>
<text x="152.6" y="99.1">1</text>
<text x="49.8" y="107.9">10</text>
<text x="50.3" y="102.9">8</text>
<text x="50.3" y="105.4">9</text>
<text x="93" y="107.9">27</text>
<text x="93" y="105.4">28</text>
<text x="93" y="102.9">29</text>
<text x="136.9" y="102.8" transform="rotate(-90 136.9 102.8)">12</text>
<text x="42.6" y="108.8">NRST</text>
<text x="49.8" y="110.5">11</text>
<text x="49.8" y="113">12</text>
<text x="93" y="113">25</text>
<text x="93" y="110.5">26</text>
<text x="136.9" y="116.3" transform="rotate(-90 136.9 116.3)">5</text>
<text x="145.1" y="118.1">16</text>
<text x="152.6" y="118.1">1</text>
<text x="58.2" y="121.9" transform="rotate(-90 58.2 121.9)">13</text>
<text x="60.7" y="121.9" transform="rotate(-90 60.7 121.9)">14</text>
<text x="63.2" y="121.9" transform="rotate(-90 63.2 121.9)">15</text>
<text x="65.8" y="121.9" transform="rotate(-90 65.8 121.9)">16</text>
<text x="68.3" y="121.9" transform="rotate(-90 68.3 121.9)">17</text>
<text x="70.9" y="121.9" transform="rotate(-90 70.9 121.9)">18</text>
<text x="73.4" y="121.9" transform="rotate(-90 73.4 121.9)">19</text>
<text x="75.9" y="121.9" transform="rotate(-90 75.9 121.9)">20</text>
<text x="78.5" y="121.9" transform="rotate(-90 78.5 121.9)">21</text>
<text x="81" y="121.9" transform="rotate(-90 81 121.9)">22</text>
<text x="83.6" y="121.9" transform="rotate(-90 83.6 121.9)">23</text>
<text x="86.1" y="121.9" transform="rotate(-90 86.1 121.9)">24</text>
<text x="127.8" y="125.7">3</text>
<text x="145.1" y="120.6">15</text>
<text x="145.6" y="123.2">8</text>
<text x="145.6" y="125.7">9</text>
<text x="152.6" y="120.6">1</text>
<text x="152.6" y="123.2">1</text>
<text x="152.6" y="125.7">1</text>
<text x="127.8" y="128.3">6</text>
<text x="127.8" y="130.8">7</text>
<text x="145.1" y="128.3">13</text>
<text x="145.1" y="130.8">14</text>
<text x="152.6" y="128.3">1</text>
<text x="152.6" y="130.8">1</text>
<text x="127.8" y="133.3">4</text>
<text x="145.1" y="135.9">10</text>
<text x="145.1" y="133.3">11</text>
<text x="152.6" y="133.3">1</text>
<text x="152.6" y="135.9">1</text>
<text x="145.6" y="138.4">1</text>
<text x="145.6" y="141">2</text>
<text x="152.6" y="138.4">1</text>
<text x="152.6" y="141">1</text>
<text x="136.9" y="144.7" transform="rotate(-90 136.9 144.7)">12</text>
<text x="51.4" y="156.9" transform="rotate(-90 51.4 156.9)">Vbat</text>
<text x="136.9" y="159.5" transform="rotate(-90 136.9 159.5)">5</text>
<text x="145.1" y="161.3">16</text>
<text x="152.6" y="161.3">1</text>
<text x="145.1" y="163.8">15</text>
<text x="145.6" y="166.4">8</text>
<text x="152.6" y="163.8">1</text>
<text x="152.6" y="166.4">1</text>
<text x="127.8" y="168.9">3</text>
<text x="127.8" y="171.4">6</text>
<text x="127.8" y="174">7</text>
<text x="145.1" y="171.4">13</text>
<text x="145.1" y="174">14</text>
<text x="145.6" y="168.9">9</text>
<text x="152.6" y="168.9">1</text>
<text x="152.6" y="171.4">1</text>
<text x="152.6" y="174">1</text>
<text x="127.8" y="176.5">4</text>
<text x="145.1" y="179.1">10</text>
<text x="145.1" y="176.5">11</text>
<text x="152.6" y="176.5">1</text>
<text x="152.6" y="179.1">1</text>
<text x="145.6" y="181.6">1</text>
<text x="145.6" y="184.1">2</text>
<text x="152.6" y="181.6">1</text>
<text x="152.6" y="184.1">1</text>
<text x="136.9" y="187.9" transform="rotate(-90 136.9 187.9)">12</text>
</g>
</svg>
